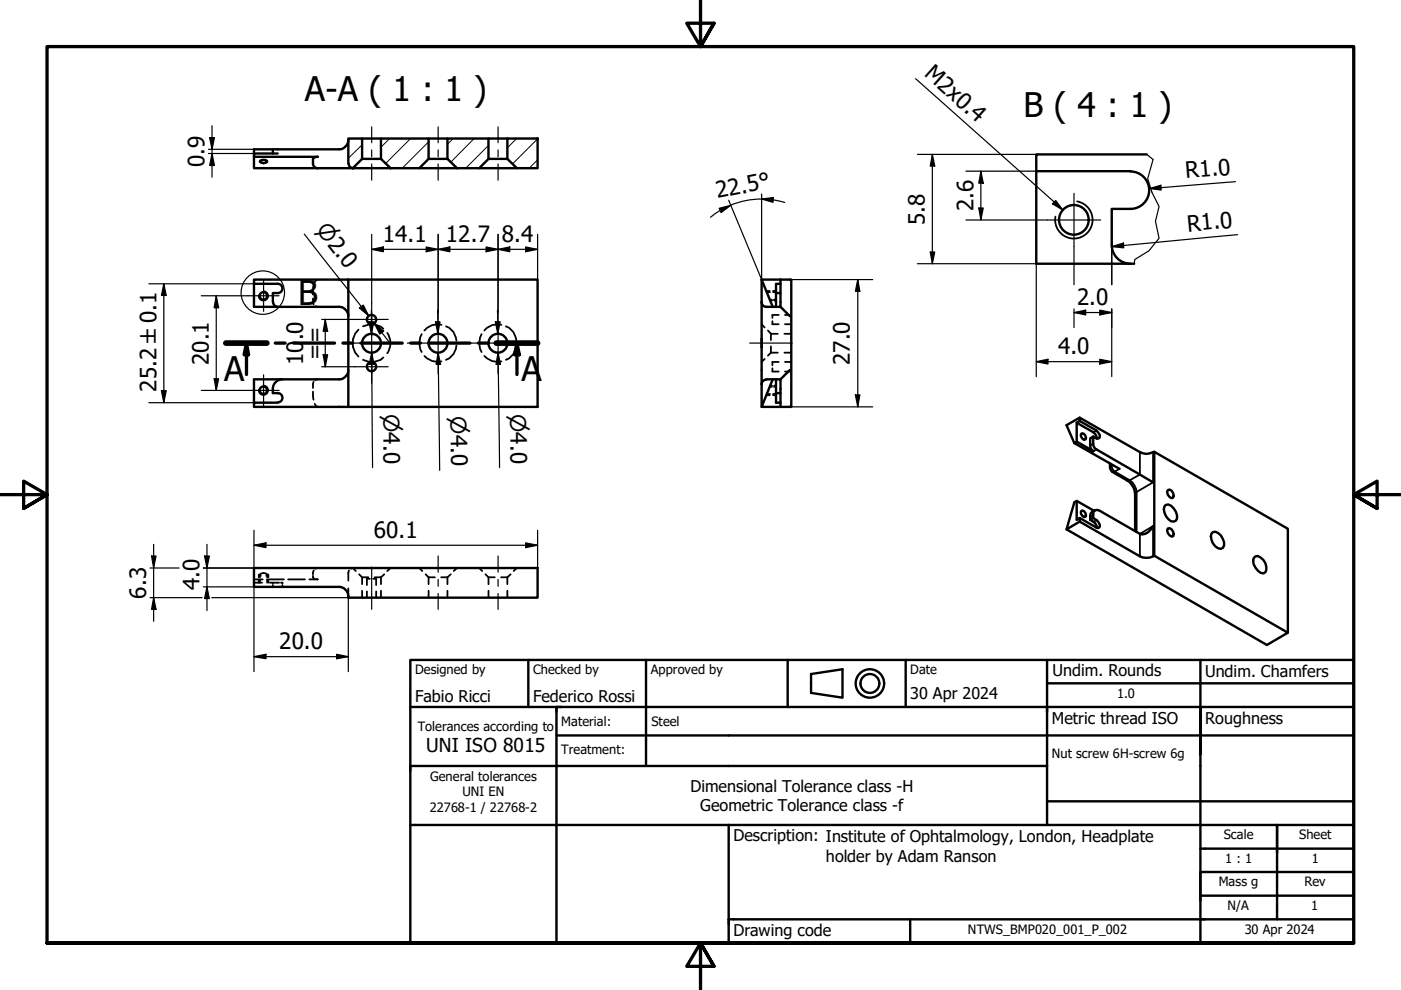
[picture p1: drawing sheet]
<svg xmlns="http://www.w3.org/2000/svg" width="297mm" height="210mm" viewBox="0 0 297 210" stroke-linecap="round" stroke-linejoin="round" font-family="sans-serif">
<!-- layer: Hatch (ISO) -->
<path d="M76.8 30.7l-2.9 2.9M82.6 29.4l-1.8 1.8M87.1 29.4l-5.3 5.2M90.9 30.1l-5.6 5.6M96.1 29.4l-1.2 1.2M100.5 29.4l-4.9 5M103.6 30.8l-4.9 4.9M109.5 29.4l-1.9 1.9M114 33.9l-1.8 1.8M114 29.4l-5.4 5.4" fill="none" stroke="#000" stroke-width=".21"/>
<!-- layer: Hidden (ISO) -->
<g fill="none" stroke="#000" stroke-width=".38">
<path d="M67.4 59.3h-.3l-.4 .6M66.4 63.3l.1 1.3M66.5 60.7l-.1 1.8M66.9 64.9l.5 .2M74.8 73.1l.5 1.7 .7 .8M76 69.9l-.7 .8-.5 1.7M77 69.2a4 4 0 0 1 4.3 .5M81.3 75.8a3.8 3.8 0 0 1-4.3 .5M82.1 70.6a3.7 3.7 0 0 1 0 4.3M89.4 70.8a3.8 3.8 0 0 0 0 3.8M90 75.5a3.6 3.6 0 0 0 3.6 1.1M93.6 68.9a3.5 3.5 0 0 0-3.6 1.2"/>
<path d="M94.6 69.2a3.4 3.4 0 0 1 2.2 3M96.8 73.3a3.4 3.4 0 0 1-2.2 3M102.1 70.8a3.8 3.8 0 0 0 0 3.8M102.7 75.5a3.6 3.6 0 0 0 3.6 1.1M106.3 68.9a3.5 3.5 0 0 0-3.6 1.2M107.3 69.2a3.4 3.4 0 0 1 2.2 3M109.5 73.3a3.4 3.4 0 0 1-2.2 3M161.5 68.7l.6 .7M162.1 76.1l-.6 .6M162.5 61.7h.7M162.6 61.9h.7M162.8 70.1l.6 .7"/>
<path d="M163.2 63.5h.4M163.3 63.7h.4M163.4 70.8v1.3M163.4 73.4v1.4M163.4 74.8l-.6 .6M163.4 70.8h1.5M163.4 74.8h1.5M163.8 68.1v.6h1.3M163.8 78.1v.7h1.3M163.9 61.9h.6M163.9 61.7h.6M164.1 63.5h.4"/>
<path d="M164.1 63.7h.4M165.1 66.8h-1.3v.6M165.1 76.7h-1.3v.7M166.3 70.8h1.5M166.3 74.8h1.5M166.4 78.8h1.4M166.4 76.7h1.4M166.4 68.7h1.4M166.4 66.8h1.4M66.4 83l.1 1.7M66.5 80.9l-.1 1.4M66.7 85.6l.4 .5 .3 .2"/>
<path d="M67.4 80.4l-.5 .2M162.5 83.8h.7M162.6 83.5h.7M163.2 82h.4M163.3 81.8h.4M163.9 83.5h.6M163.9 83.8h.6M164.1 82h.4M164.1 81.8h.4M53.8 122.8h1.9M53.8 123.5h1.8M54.9 121.8v.6"/>
<path d="M54.9 123v.5M55.1 121.8v.6M55.1 123v.5M55.3 122.1l-.2-.1a.89 .89 0 0 1 1.5-.2l-.1 .3M56.6 122.8h3.6M56.6 121.8v.6M56.6 123v.5M56.9 121.8v.6M56.9 123v.5M57.2 123.5h2M57.8 123.5v.3M57.8 124.1v.3"/>
<path d="M59.6 123.5h.3v.3M59.9 124.1v.3M61.1 122.8h3.5M66.4 122.1v.3l.2 .3M66.5 120.9l-.1 .9M67 122.8h.4h-1.8M67.4 120.4l-.5 .2M73.9 124.7v1.7M74 120.9l-.1 2.2M74.8 120.4l.6 .7M74.9 120.4l-.5 .2M76.1 121.8l.7 .6"/>
<path d="M76.8 122.4h1.3M76.8 122.4v1.5M76.8 125.3v1.4M77.8 125.4v1.3M78.4 122.7h-.6v1.4M79.1 122.7h.7v1.4M79.4 122.4h1.4M79.8 125.4v1.3M80.8 122.4v1.5M80.8 125.3v1.4M81.5 121.8l-.7 .6M82.8 120.4l-.7 .7"/>
<path d="M88.9 120.4l.6 .7M90.2 121.8l.7 .6M90.9 122.4h1.3M90.9 122.4v1.5M90.9 125.3v1.4M93.5 122.4h1.4M94.9 122.4v1.5M94.9 125.3v1.4M95.6 121.8l-.7 .6M96.9 120.4l-.7 .7M101.6 120.4l.6 .7M102.9 121.8l.7 .6"/>
<path d="M103.6 122.4h1.3M103.6 122.4v1.5M103.6 125.3v1.4M106.2 122.4h1.4M107.6 122.4v1.5M107.6 125.3v1.4M108.3 121.8l-.7 .6M109.6 120.4l-.7 .7"/>
</g>
<!-- layer: Visible (ISO) -->
<g fill="none" stroke="#000" stroke-width=".51">
<path d="M53.8 33.2v2.5h21.1l1.9-2v-4.3h-2.9v5.2M55.1 34.1a1.27 1.27 0 0 1 1.5 0 .89 .89 0 0 1-1.5 .2zM57.8 31.7h-4v.8M58.9 32.5h-5.1v.7h13.6l-.9 .3a1.67 1.67 0 0 0 .5 2.1l.3 .1M73.9 29.7a2 2 0 0 1-2 2h-14.1v.8M73.9 34.7a.98 .98 0 0 0 .9 1M74.9 35.7h7.9M76.8 33.7h4M76.8 29.4h4M80.8 29.4h10.1v4.3l-2 2h-6.1l-2-2zM88.9 35.7h8M90.9 33.7h4"/>
<path d="M90.9 29.4h4M94.9 29.4h8.7v4.3l-2 2h-4.7l-2-2zM101.6 35.7h8M103.6 33.7h4M103.6 29.4h4M107.6 29.4h6.4v6.3h-4.4l-2-2zM219.7 36.3v19.6h20.8M239.7 36.4a4 4 0 0 1 3.9 3.9 4 4 0 0 1-3.9 4h-4v7.6M243.1 32.7h-23.4v3.6h20M73.9 59.3h40.1v27h-60.2v-.9h5.1M73.9 59.3h-20.1v.9h5.1a.98 .98 0 0 1 1 .9 .98 .98 0 0 1-1 1h-1.1v1.9M73.9 59.3v27"/>
<path d="M161.5 59.3h6.3v27h-2.3M161.5 59.3v12.6M161.5 59.3l2.3 5.8M165.5 59.3v5.8h-1M235.7 51.9a4 4 0 0 0 4 4M53.8 60.2v4.9h18.1a2 2 0 0 1 2 1.9M57.9 64.1a.98 .98 0 0 0 1 1M73.9 78.5a2 2 0 0 1-2 1.9h-18.1v5M161.5 71.9v1.7M161.5 71.9v14.4M161.5 64.1a.98 .98 0 0 0 1 1M162.4 65.1h2.1"/>
<path d="M164.5 62.1h1M165.5 60.2h-1v4.9M165.5 65.1l1.9 1.9M167.4 78.5l-1.9 1.9M57.8 82.5v.8h1.1a.98 .98 0 0 1 1 1 .98 .98 0 0 1-1 1M59.8 80.4a2 2 0 0 0-2 2M162.4 80.4h2.1M162.5 80.5a.98 .98 0 0 0-1 1M163.8 80.4l-2.3 5.9h4M164.5 80.4h1v2.9h-1M164.5 80.4v5h1M165.5 83.3v3"/>
<path d="M228.9 88.6l-2.8 1.5 1.7 3.9M228.9 89.3l-.6 .3M229.2 92l.2-.1a.93 .93 0 0 1 .7 1.3 .92 .92 0 0 1-.9-1.2zM231.8 92.6l-.7 .3v1.6l.4 .8 .3 .4-3.5-2.1-.5 .4 9.6 5.4M232.5 93v-.5l-.7-.8-3.5-2.1v4M235.3 98.3v.9M235.4 99.2l.1 .5 .4 .3M244.7 95.8l28.3 16.3v22M228.3 106.2v4l.6-.4M228.9 110.6l-2.8 1.6M229.2 108.4l.2-.2a.93 .93 0 0 1 .7 1.4 .92 .92 0 0 1-.9-1.2zM231.1 110.2a1.87 1.87 0 0 1 1.4 1.7"/>
<path d="M232 108.3l-3.7-2.1-.5 .3-1.7 5.7 42.5 24.6 4.4-2.7-28.3-16.3M232.2 108.2a1.52 1.52 0 0 0-1.1 2l.7-.4v-1.2l.4-.4 .5-.1 9 5.1a2.07 2.07 0 0 0 2.3-.9l.5-.8M235.8 100l3.2 1.9a3.7 3.7 0 0 1 1.7 2.8v7.9M244.5 102.3l-12.4-7.3-.3-.9v-1.5l1.1 .4 .3-.3v-.5l-.7-.9-3.6-2v-.7l12.8 7.3a3 3 0 0 0 3-.1v22a3.1 3.1 0 0 1-3 .2l-12.8-7.4v-.8l3.6 2.1 .4 .1 .3-.3a2 2 0 0 0-1.4-1.9M247.2 107a1.93 1.93 0 0 1 2.1 1.5l.3 .8v.7l-.3 .4-.4 .2a2.52 2.52 0 0 1-2.1-2.6l.1-.6zM247.6 112a1.11 1.11 0 0 1 1.1 .5 1.11 1.11 0 0 1 0 1.2 1.14 1.14 0 0 1-1.1-1.7zM247.6 103.9l.4-.1a1.33 1.33 0 0 1 .7 1.7l-.3 .1a1.29 1.29 0 0 1-.8-1.7zM256.9 113.1l.3-.3a1.93 1.93 0 0 1 2.1 1.5 1.3 1.3 0 0 1-.5 2.1 2.6 2.6 0 0 1-1.9-3.3zM265.8 118.3l.4-.3 .5-.1a2.62 2.62 0 0 1 1.6 3.4l-.5 .3a2.79 2.79 0 0 1-2-3.3zM53.8 120.4h60.2v6.3h-40.1a2.04 2.04 0 0 0-2-2.3h-18.1z"/>
<circle cx="227.7" cy="46.6" r="3.1"/>
<circle cx="55.8" cy="62.7" r=".79"/>
<circle cx="78.8" cy="77.7" r=".98"/>
<circle cx="78.8" cy="67.8" r=".98"/>
<circle cx="78.8" cy="72.8" r="2"/>
<circle cx="92.9" cy="72.8" r="2"/>
<circle cx="105.6" cy="72.8" r="2"/>
<circle cx="55.8" cy="82.7" r=".79"/>
</g>
<!-- layer: Visible Narrow (ISO) -->
<g fill="none" stroke="#000" stroke-width=".38">
<path d="M228.4 42.7a4 4 0 0 1 3.2 4.6 4 4 0 0 1-4.6 3.2 4 4 0 0 1-3.2-4.6M56 61.8a.98 .98 0 0 1 .8 1.1 .98 .98 0 0 1-1.1 .8 .98 .98 0 0 1-.8-1.1M56 81.8a.98 .98 0 0 1 .8 1.1 .98 .98 0 0 1-1.1 .8 .98 .98 0 0 1-.8-1.1M231.8 94.1l-.7 .4M232.5 91.3l-.7 .4M232.5 95.3l-.7 .4M235.3 99.2l.3-.4 .4 .9 .3 .3M235.6 98.5v.3l.4-.1M236.3 100h-.5M237.4 99.4l-1.1 .6M241.7 95.9v4.7l-2.2 1.2-3.2-1.8M244.5 95.9v6.4l-3.5 2"/>
<path d="M231.8 109.1l-.7 .4M232.5 110.3l-.7 .4M239 101.9l.5-.1a3.3 3.3 0 0 1 1.5 2.5M241 104.3l-.3 .4M241 104.3v8.5M241.7 118v-4.8l2.8-1.7v6.5"/>
</g>
<!-- layer: Break Line (ISO) -->
<path d="M243.1 32.7l1.4 1.1-1.2 4.1 .9 2.8 1.5 3.1-.7 3.1 .7 3.6-2.1 2.7-3 1.8-.1 .9" fill="none" stroke="#000" stroke-width=".25"/>
<!-- layer: Section Line (ISO) -->
<g fill="none" stroke="#000" stroke-width=".7">
<path d="M47.9 72.7h8.7M52.3 72.7l.4 2.5h-.9zM52.3 72.7v6.7M58.4 72.7h2.1M62.2 72.7h8.7M72.7 72.7h2.1M76.5 72.7h8.8M87.1 72.7h2.1M90.9 72.7h8.7M101.4 72.7h2.1M105.2 72.7h8.8M109.6 72.7l.5 2.5h-1z"/>
<path d="M109.6 72.7v6.7"/>
</g>
<path d="M47.9 72.7h8.7M105.2 72.7h8.8" fill="none" stroke="#000" stroke-width="1.2"/>
<path d="M52.3 72.7l.4 2.5h-.9zM109.6 72.7l.5 2.5h-1z" fill="#000"/>
<!-- layer: Detail Boundary (ISO) -->
<circle cx="55.7" cy="62" r="4.6" fill="none" stroke="#000" stroke-width=".25"/>
<!-- layer: Border (ISO) -->
<path d="M148.5 -.1v10l-2.9-5h5.8l-2.9 5 2.9-5M0 104.9h10l-5-2.9v5.8l5-2.9-5 2.9M297 104.9h-10l5-2.9v5.8l-5-2.9 5 2.9M10 199.9v-190h277v190h-277h277M151.4 204.9l-2.9-5 2.9 5h-5.8l2.9-5v10" fill="none" stroke="#000" stroke-width=".7"/>
<!-- layer: Title (ISO) -->
<g fill="none" stroke="#000" stroke-width=".51">
<path d="M87 139.9h200v60h-200zM112 139.9v10M137 139.9v22.5M167 139.9v10M192 139.9v10M222 139.9v11M254.5 139.9v10M87 149.9h200M118 155.9h169M118 149.9v25h169M119 149.9h-1v1M172 142.9l6.6-1v6l-6.6-1z"/>
<path d="M222 149.9v25M222 144.9h65M254.5 159.9v-10v50M87 174.9h31v25h-49M154.5 174.9v25M222 162.4h-135v1M222 169.9h65M254.5 179.9h32.5M270.8 174.9v20M154.5 194.9h132.5M193 194.9v5M287 189.9h-32.5v1"/>
<path d="M287 184.9h-32.5v5"/>
<circle cx="184.4" cy="144.9" r="3"/>
<circle cx="184.4" cy="144.9" r="2"/>
</g>
<!-- layer: 0 -->
<path d="M88 149.9h50M270.8 174.9h5M154.5 194.9h1M255.8 184.9h4.9" fill="none" stroke="#000" stroke-width=".21"/>
<!-- layer: Dimension (ISO) -->
<g fill="none" stroke="#000" stroke-width=".25">
<path d="M44.2 32.5h9.6M44.2 31.7h9.6M44.4 29.2h1.1l-.5 2.5zM45 32.5l.5 2.6h-1.1zM45 26.6v11M194.5 32.7h25.2M197.7 32.7l.5 2.5h-1zM197.7 32.7v23.2M204.8 36.3h14.9M208 36.3l.5 2.5h-1zM208 36.3v10.3M243.7 40l2.4-.7 .1 1z"/>
<path d="M261.9 38.5l-18.2 1.5M64.5 49.6l13.7 17.4-1.6-2M78.8 52.9l2.5-.5v1zM78.8 52.9h35.2M78.8 49.7v14.5M90.4 52.4l2.5 .5-2.5 .5zM92.9 52.9l2.5-.5v1zM92.9 49.7v16.6M103.1 52.4l2.5 .5-2.5 .5zM105.6 52.9l2.5-.5v1zM105.6 49.7v16.6M111.4 52.4l2.6 .5-2.6 .5z"/>
<path d="M114 49.7v9.6M152.5 44.2l2.4-.7-2 1.6zM161.4 42.2a17 17 0 0 0-8.7 2.4l-2.1 1.5M161.5 42.2l2.5-.3-.1 1zM161.5 42.2l2.4 .2 2.5 .5M161.5 41.1v18.2l-7-16.8M167.8 59.3h17.2M181.9 59.3l.4 2.5h-.9zM181.9 59.3v27M194.5 55.9h25.2v24M197.2 53.4h1l-.5 2.5zM204.8 46.6h17.3"/>
<path d="M207.5 44.1h1l-.5 2.5zM227.7 52.2v8.2M235.7 52.3l2.5-.8 .1 1zM235.7 51.9v8.5M262.4 49.8l-26.7 2.5M31.6 60.2h22.2M34.7 60.2l.5 2.4h-1zM34.7 60.2v25.2M42.7 62.7h9.9M45.8 62.7l.6 2.5h-1zM45.8 62.7v20.1M68.2 67.7h7"/>
<path d="M68.2 77.8h7M68.5 75.2h1l-.5 2.6zM69 67.7l.5 2.6h-1zM69 67.7v10.1M76.2 65.3l.8-.6 1.2 2.3zM78.2 68.2h1l-.5 2.6zM78.7 65.8v5M78.8 74.8l.5 2.5h-1zM78.8 77.3v-2.5l.2 24.4M79.4 68.6l1.9 1.6-.8 .6zM79.4 68.6l3.1 3.9M92.3 68.2h1l-.5 2.6z"/>
<path d="M92.8 65.8v5M92.9 74.8l.5 2.5h-.9zM93 77.3l-.1-2.5 .3 24.9M105 68.2h1l-.5 2.6zM105.5 65.8v5M105.6 74.8l.5 2.5h-.9zM105.6 77.3v-2.5l.3 24.4M219.7 76.7l2.5-.5v1zM219.7 76.7h16M227.7 66.3l2.5-.5v1zM227.7 66.3h8M227.7 65.5v3.9"/>
<path d="M233.2 65.8l2.5 .5-2.5 .5zM233.2 76.2l2.5 .5-2.5 .5zM235.7 65.5v14.4M31.6 85.4h22.2M34.2 82.8h1l-.5 2.6zM42.7 82.8h9.9M45.4 80.3h1l-.6 2.5zM167.8 86.3h17.2M181.4 83.7h.9l-.4 2.6zM32.1 117.9h1l-.5 2.5zM32.6 115.4v16.3M43.4 117.9h1l-.5 2.5z"/>
<path d="M43.9 115.4v14M53.8 115.6l2.6-.5v1zM53.8 115.6h60.2M53.8 112.4v8h-10.7M111.4 115.1l2.6 .5-2.6 .5zM114 112.4v8M31.8 120.4h6.2M31.8 126.7h11.1M32.6 126.7l.5 2.5h-1zM43.1 124.4h10.7v18M43.9 124.4l.5 2.5h-1zM44.9 126.7h29v15.7"/>
<path d="M53.8 139.2l2.6-.5v1zM53.8 139.2h20.1M71.4 138.7l2.5 .5-2.5 .5z"/>
</g>
<g fill="#000">
<path d="M44.4 29.2h1.1l-.5 2.5zM45 32.5l.5 2.6h-1.1zM197.7 32.7l.5 2.5h-1zM208 36.3l.5 2.5h-1zM243.7 40l2.4-.7 .1 1zM78.8 52.9l2.5-.5v1zM90.4 52.4l2.5 .5-2.5 .5zM92.9 52.9l2.5-.5v1zM103.1 52.4l2.5 .5-2.5 .5zM105.6 52.9l2.5-.5v1zM111.4 52.4l2.6 .5-2.6 .5zM152.5 44.2l2.4-.7-2 1.6z"/>
<path d="M161.5 42.2l2.5-.3-.1 1zM197.2 53.4h1l-.5 2.5zM207.5 44.1h1l-.5 2.5zM235.7 52.3l2.5-.8 .1 1zM34.7 60.2l.5 2.4h-1zM45.8 62.7l.6 2.5h-1zM68.5 75.2h1l-.5 2.6zM69 67.7l.5 2.6h-1zM76.2 65.3l.8-.6 1.2 2.3zM78.2 68.2h1l-.5 2.6zM78.8 74.8l.5 2.5h-1zM79.4 68.6l1.9 1.6-.8 .6z"/>
<path d="M92.3 68.2h1l-.5 2.6zM92.9 74.8l.5 2.5h-.9zM105 68.2h1l-.5 2.6zM105.6 74.8l.5 2.5h-.9zM181.9 59.3l.4 2.5h-.9zM219.7 76.7l2.5-.5v1zM227.7 66.3l2.5-.5v1zM233.2 65.8l2.5 .5-2.5 .5zM233.2 76.2l2.5 .5-2.5 .5zM34.2 82.8h1l-.5 2.6zM45.4 80.3h1l-.6 2.5zM181.4 83.7h.9l-.4 2.6z"/>
<path d="M32.1 117.9h1l-.5 2.5zM43.4 117.9h1l-.5 2.5zM53.8 115.6l2.6-.5v1zM111.4 115.1l2.6 .5-2.6 .5zM32.6 126.7l.5 2.5h-1zM43.9 124.4l.5 2.5h-1zM53.8 139.2l2.6-.5v1zM71.4 138.7l2.5 .5-2.5 .5z"/>
</g>
<!-- layer: Centerline (ISO) -->
<g fill="none" stroke="#000" stroke-width=".25">
<path d="M78.8 26.9v3.4M78.8 31.8v1.4M78.8 34.8v3.4M92.9 26.9v3.4M92.9 31.8v1.4M92.9 34.8v3.4M105.6 26.9v3.4M105.6 31.8v1.4M105.6 34.8v3.4M158.9 72.7h9.1M92.9 117.9v3.4M105.6 117.9v3.4"/>
<path d="M78.8 120.2v9M92.9 122.8v1.5M92.9 125.8v3.4M105.6 122.8v1.5M105.6 125.8v3.4"/>
</g>
<!-- layer: Center Mark (ISO) -->
<g fill="none" stroke="#000" stroke-width=".25">
<path d="M55.9 59.5v6.5M222.1 46.6h11.3M227.7 41v11.2M52.6 62.7h6.6M55.9 79.5v6.6M73.8 72.7h11.5M75.2 77.8h7.1M75.2 67.7h7.1M78.8 66.3v12.9M78.8 74.3v7M78.8 64.2v7M86.4 72.7h13"/>
<path d="M92.9 66.3v12.9M99.1 72.7h13M105.6 66.3v12.9M52.6 82.8h6.6"/>
</g>
<!-- layer: Symbol (ISO) -->
<path d="M194.1 16.7l31.3 27.8M223.8 42.5l1.6 2-2.3-1.3z" fill="none" stroke="#000" stroke-width=".25"/>
<path d="M223.8 42.5l1.6 2-2.3-1.3z" fill="#000"/>
<g font-size="7.2">
<text x="64.6" y="21.4">A-A ( 1 : 1 )</text>
<text x="217" y="24.7">B ( 4 : 1 )</text>
<text x="63.2" y="64.6">B</text>
<text x="47.5" y="80.7">A</text>
<text x="110.6" y="80.9">A</text>
</g>
<g font-size="4.8">
<text x="195.8" y="16" transform="rotate(42 195.8 16)">M2x0.4</text>
<text x="43.4" y="35.5" transform="rotate(-90 43.4 35.5)">0.9</text>
<text x="251.4" y="37.8" transform="rotate(-5 251.4 37.8)">R1.0</text>
<text x="152.1" y="42.1" transform="rotate(-11 152.1 42.1)">22.5°</text>
<text x="196.1" y="47.7" transform="rotate(-90 196.1 47.7)">5.8</text>
<text x="206.4" y="44.8" transform="rotate(-90 206.4 44.8)">2.6</text>
<text x="81.2" y="51.3">14.1</text>
<text x="94.6" y="51.3">12.7</text>
<text x="106.4" y="51.3">8.4</text>
<text x="251.8" y="49.2" transform="rotate(-5 251.8 49.2)">R1.0</text>
<text x="228.3" y="64.7">2.0</text>
<text x="44.3" y="77.4" transform="rotate(-90 44.3 77.4)">20.1</text>
<text x="64.3" y="77.4" transform="rotate(-90 64.3 77.4)">10</text>
<text x="64.3" y="72.2" transform="rotate(-90 64.3 72.2)">.0</text>
<text x="68.3" y="76.2" transform="rotate(-90 68.3 76.2)">=</text>
<text x="68.3" y="72.7" transform="rotate(-90 68.3 72.7)">=</text>
<text x="180.2" y="77.4" transform="rotate(-90 180.2 77.4)">27.0</text>
<text x="224.3" y="75.1">4.0</text>
<text x="33.1" y="83" transform="rotate(-90 33.1 83)">25.2 ±0.1</text>
<text x="79.2" y="114">60.1</text>
<text x="42.3" y="125.2" transform="rotate(-90 42.3 125.2)">4.0</text>
<text x="31" y="126.9" transform="rotate(-90 31 126.9)">6.3</text>
<text x="59.2" y="137.6">20.0</text>
</g>
<g font-size="4.6">
<text x="66.9" y="48.7" transform="rotate(52 66.9 48.7)">⌀2.0</text>
<text x="81.3" y="87.7" transform="rotate(90 81.3 87.7)">⌀4.0</text>
<text x="95.5" y="88.3" transform="rotate(89 95.5 88.3)">⌀4.0</text>
<text x="108.1" y="87.7" transform="rotate(89 108.1 87.7)">⌀4.0</text>
</g>
<text font-size="4.1" x="90.4" y="159.5">UNI ISO 8015</text>
<g font-size="3.4">
<text x="223.1" y="143.4">Undim. Rounds</text>
<text x="255.5" y="143.5">Undim. Chamfers</text>
<text x="88" y="148.9">Fabio Ricci</text>
<text x="113" y="148.9">Federico Rossi</text>
<text x="193" y="148.2">30 Apr 2024</text>
<text x="223" y="153.5">Metric thread ISO</text>
<text x="255.5" y="153.5">Roughness</text>
<text x="146.4" y="167.9">Dimensional Tolerance class -H</text>
<text x="148.5" y="172">Geometric Tolerance class -f</text>
<text x="155.5" y="178.4">Description: Institute of Ophtalmology, London, Headplate</text>
<text x="175.1" y="182.7">holder by Adam Ranson</text>
<text x="155.5" y="198.5">Drawing code</text>
</g>
<g font-size="2.7">
<text x="88" y="143">Designed by</text>
<text x="113" y="143">Checked by</text>
<text x="138" y="143">Approved by</text>
<text x="193" y="142.9">Date</text>
<text x="236.9" y="147.9">1.0</text>
<text x="88.6" y="155">Tolerances according to</text>
<text x="119" y="154">Material:</text>
<text x="138.1" y="154">Steel</text>
<text x="119" y="159.9">Treatment:</text>
<text x="223" y="160.8">Nut screw 6H-screw 6g</text>
<text x="91.2" y="165.5">General tolerances</text>
<text x="91.1" y="172.1">22768-1 / 22768-2</text>
<text x="98" y="168.8">UNI EN</text>
<text x="259.5" y="178">Scale</text>
<text x="275.5" y="178">Sheet</text>
<text x="259.8" y="182.9">1 : 1</text>
<text x="278.1" y="182.9">1</text>
<text x="258.4" y="187.9">Mass g</text>
<text x="276.6" y="187.9">Rev</text>
<text x="205.2" y="198">NTWS_BMP020_001_P_002</text>
<text x="260.2" y="193">N/A</text>
<text x="263.9" y="198">30 Apr 2024</text>
<text x="278" y="192.9">1</text>
</g>
</svg>
